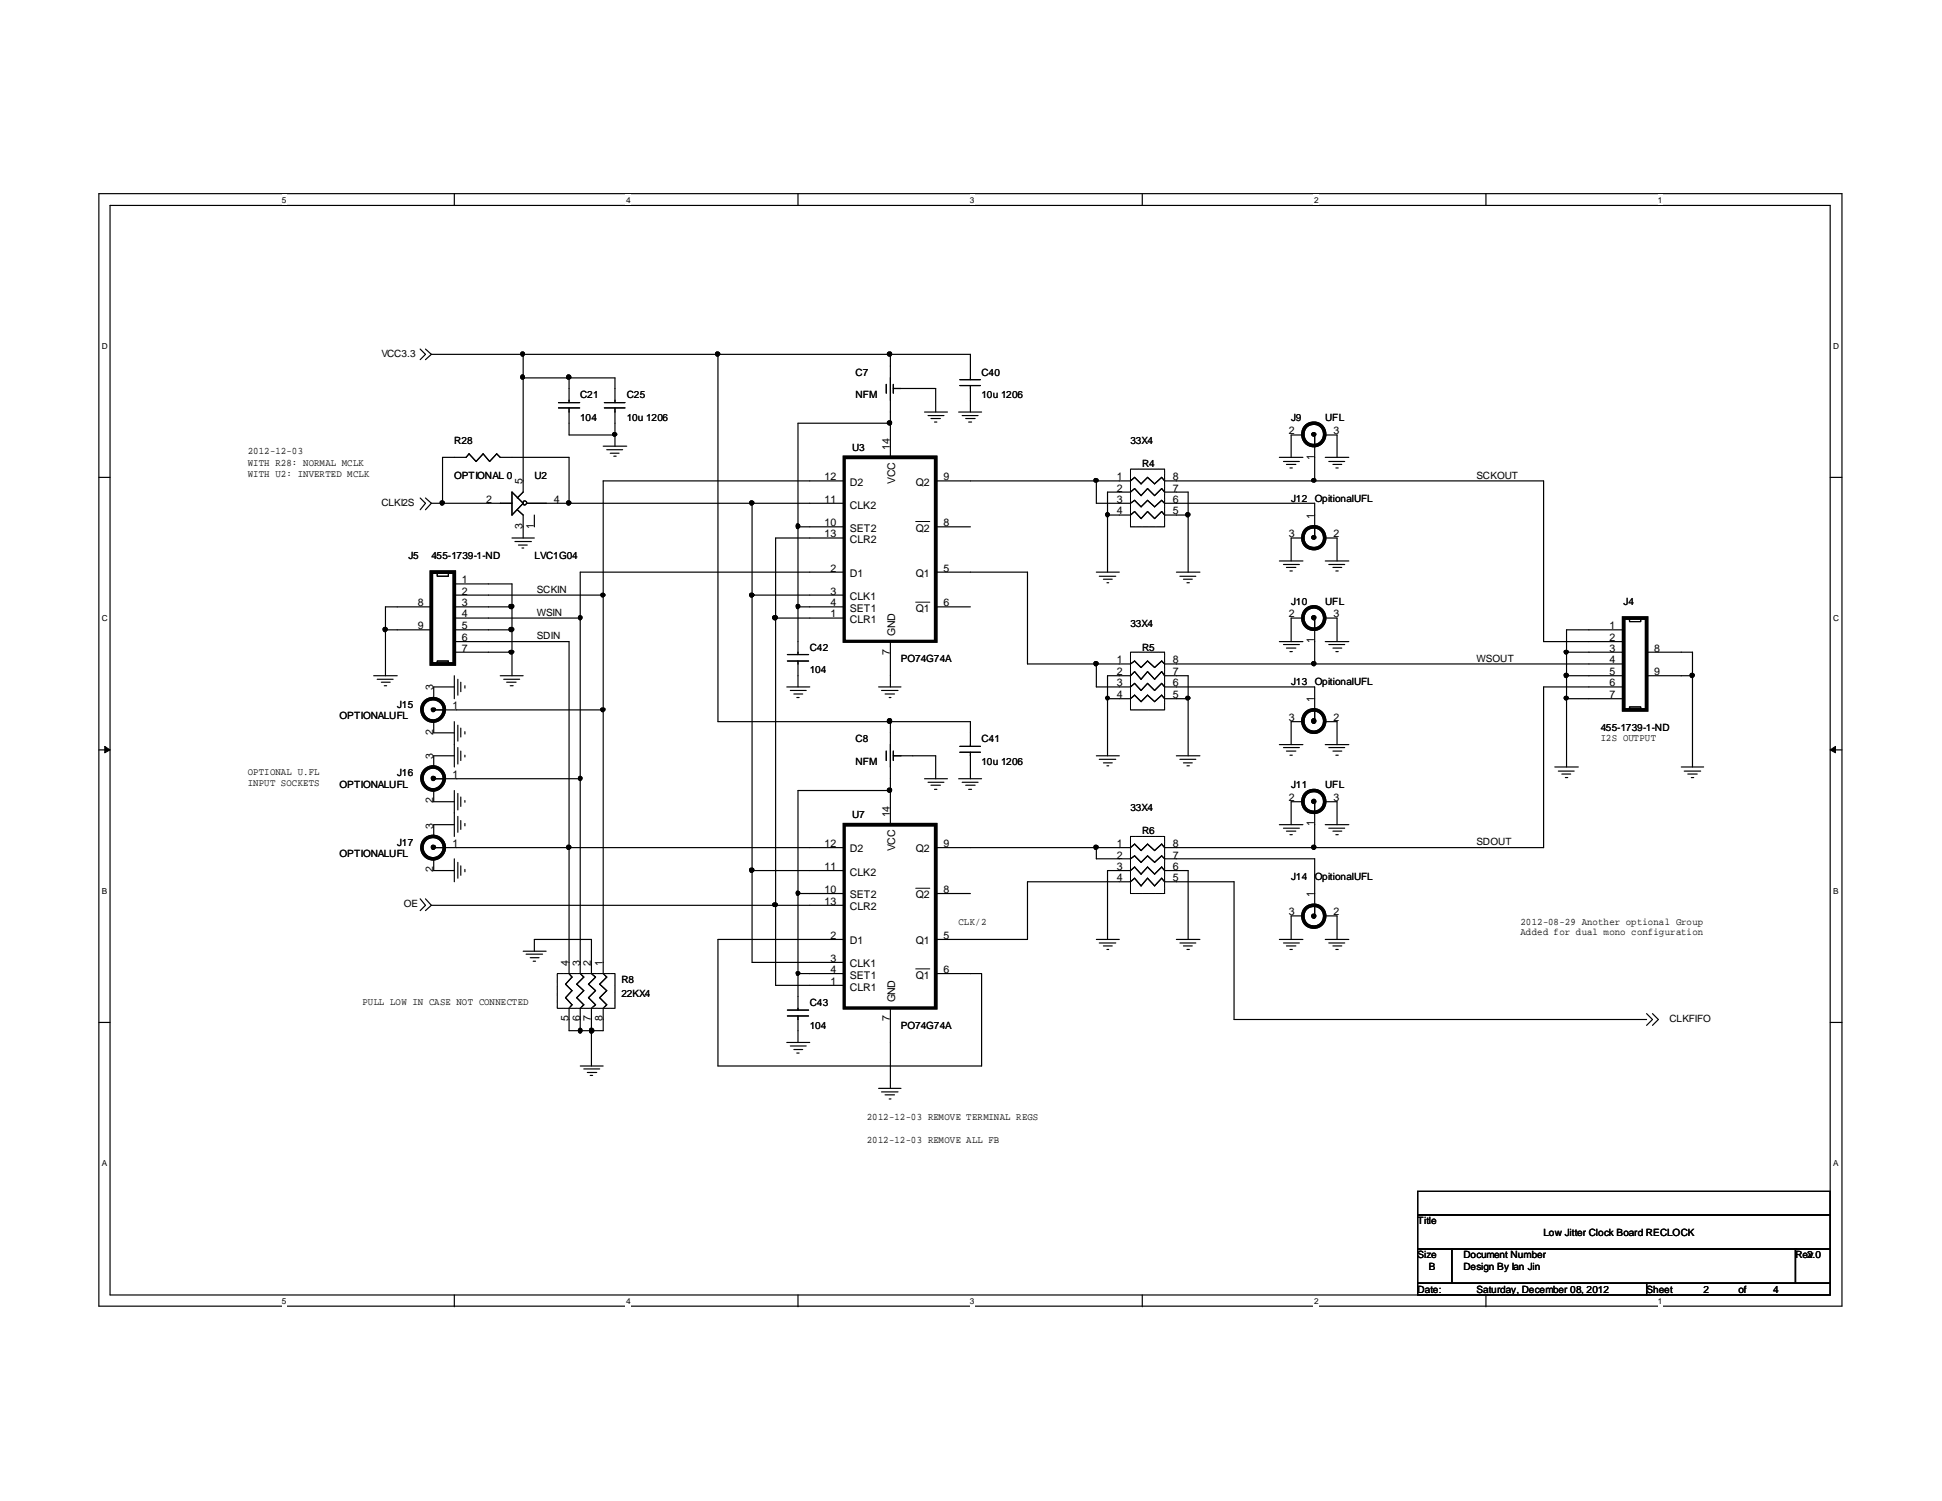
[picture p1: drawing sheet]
<svg xmlns="http://www.w3.org/2000/svg" width="279mm" height="216mm" viewBox="0 0 279 216" stroke-linecap="round" stroke-linejoin="round" font-family="sans-serif">
<path d="M14.2 27.9h250.8v160h-250.8zM15.8 29.5h247.5v156.8h-247.5z" fill="none" stroke="#000" stroke-width=".17"/>
<g fill="#fff">
<path d="M40.6 28h.6v1.5h-.6z"/>
<path d="M40.6 186.4h.6v1.5h-.6z"/>
</g>
<path d="M65.4 27.9v1.6M65.4 186.3v1.7" fill="none" stroke="#000" stroke-width=".17"/>
<g fill="#fff">
<path d="M90 28h.8v1.5h-.8z"/>
<path d="M90 186.4h.8v1.5h-.8z"/>
</g>
<path d="M114.8 27.9v1.6M114.8 186.3v1.7" fill="none" stroke="#000" stroke-width=".17"/>
<g fill="#fff">
<path d="M139.5 28h.7v1.5h-.7z"/>
<path d="M139.5 186.4h.7v1.5h-.7z"/>
</g>
<path d="M164.3 27.9v1.6M164.3 186.3v1.7" fill="none" stroke="#000" stroke-width=".17"/>
<g fill="#fff">
<path d="M189 28h.7v1.5h-.7z"/>
<path d="M189 186.4h.7v1.5h-.7z"/>
</g>
<path d="M213.8 27.9v1.6M213.8 186.3v1.7" fill="none" stroke="#000" stroke-width=".17"/>
<g fill="#fff">
<path d="M238.5 28h.7v1.5h-.7z"/>
<path d="M238.5 186.4h.7v1.5h-.7z"/>
<path d="M14.6 49h1v1.5h-1z"/>
<path d="M263.7 49h1v1.5h-1z"/>
<path d="M14.6 88.1h1v1.5h-1z"/>
<path d="M263.7 88.1h1v1.5h-1z"/>
</g>
<path d="M14.2 68.7h1.6M263.3 68.7h1.7" fill="none" stroke="#000" stroke-width=".17"/>
<g fill="#fff">
<path d="M14.6 127.3h.9v1.5h-.9z"/>
<path d="M263.7 127.3h.9v1.5h-.9z"/>
</g>
<path d="M14.2 107.9h1.6M263.3 107.9h1.7" fill="none" stroke="#000" stroke-width=".17"/>
<path d="M15.1 107.4l.7 .5-.7 .4zM263.3 107.9l.8-.5v.9z" fill="#000"/>
<path d="M15.1 107.4l.7 .5-.7 .4zM263.3 107.9l.8-.5v.9z" fill="none" stroke="#000" stroke-width=".14"/>
<g fill="#fff">
<path d="M14.6 166.5h.8v1.5h-.8z"/>
<path d="M263.7 166.5h.8v1.5h-.8z"/>
</g>
<g fill="none" stroke="#000" stroke-width=".17">
<path d="M60.5 50.2l.7 .8-.7 .7M61.2 50.2l.9 .8M62.1 51h77.5v3.6M62.1 51l-.9 .7M75.3 51v19.8l-.9 .8M75.3 54.4h13.2v3.5M80.3 58.7h3.1M80.3 57.9h3.1M81.9 54.4v3.5M81.9 58.7v3.9h6.6M87 58.7h2.9M87 57.9h2.9"/>
<path d="M88.5 58.7v5.5M103.3 51v52.8h36.3v3.6M127.5 55.3v1.3M128.1 51v14.8M128.5 55.9h6.1v3.4M128.5 55.3v1.3M133 59.3h3.3M133.5 59.8h2.3M137.9 59.3h3.3M138.1 55.5h3M138.1 54.6h3M138.4 59.8h2.3"/>
<path d="M139.6 55.5v3.8M60.5 71.6l.7 .8-.7 .9M61.2 71.6l.9 .8M62.1 72.4h11.6M62.1 72.4l-.9 .9M63.7 72.4v-6.6h3.4l.4-.5 1 1.1 1-1.1 .9 1.1 1.1-1.1 .5 .5h9.9v6.6M73.7 70.8l1.6 1.6-1.6 1.7zM73.7 77.4h3.2M74.1 77.9h2.4M74.4 73.3l.9 .8v3.3M74.6 78.4h1.3M75.1 78.8h.3"/>
<path d="M75.3 72.1a.29 .29 0 0 1 .5 .2l-.2 .3h-.2l-.1-.3zM75.9 72.4h45.5M76.9 74.1v1.7M86.8 64.2h3.4M87.3 64.7h2.3M87.8 65.2h1.3M88.3 65.6h.3M108.2 72.4v66h13.2M114.6 75.4l.4 .1a.36 .36 0 0 1-.3 .5 .48 .48 0 0 1-.1-.6zM114.8 75.8h6.6M121.4 69.2h-34.6v70.8l.5 .5-1 1.1 1 .9-1 1 1 1-.5 .5v3.3h-4.9v-3.3l.4-.5-.9-1 .9-1-.9-.9 .9-1.1-.4-.5v-47.7h-16.5M121.4 77.4h-9.8v64.3h9.8"/>
<path d="M128.1 60.9h-13.3v33.2M133.9 60.2h1.4M134.5 60.7h.3M134.6 69.2h28l.6-.5 1 .9 .9-.9 1 .9 1-.9 .5 .5h54.5v23.1h11.5M134.6 75.8h5M138.9 60.2h1.4M139.4 60.7h.4M157.7 69.2v3.2h4.9l.6-.4 1 .9 .9-.9 1 .9 1-.9 .5 .4h21.5v5M159.3 74.1h3.3l.6-.5 1 1 .9-1 1 1 1-1 .5 .5h3.3M184.1 65.8h3.4M184.7 66.4h2.2M185.1 66.8h1.3"/>
<path d="M185.6 67.3h.3M187.5 62.6h-1.7v3.2M187.5 77.4h-1.7v3.3M189.1 62.6v6.6M190.7 62.6h1.7v3.2M190.7 77.4h1.7v3.3M190.7 65.8h3.4M191.2 66.4h2.3M191.8 66.8h1.2M192.2 67.3h.3M53.8 97.2h3.3M54.3 97.7h2.3"/>
<path d="M54.9 98.1h1.2M55.3 98.6h.3M55.5 90.6h6.6M62.1 87.3h-6.6v9.9M62.9 82.3v.6h1.6v-.6M62.9 95.5v-.4h1.6v.4M65.4 88.9h18.1M65.4 85.6h21.4M65.4 84h8.3v13.2M65.4 87.3h8.3M65.4 90.6h8.3M65.4 93.8h8.3"/>
<path d="M65.4 98.8h-3v1.7M65.4 97.2v3.3M65.9 97.7v2.3M66.3 98.1v1.4M66.9 98.6v.4M72 97.2h3.3M72.5 97.7h2.3M72.9 98.1h1.4M73.3 93.6a.48 .48 0 0 1 .6 .1 .35 .35 0 0 1-.2 .3 .35 .35 0 0 1-.4-.1zM73.4 98.6h.4M108.2 85.6h13.2M111.6 88.9h9.8"/>
<path d="M113.2 98.8h3.3M113.3 95.1h3M113.3 94.1h3M113.7 99.3h2.3M114.2 99.8h1.3M114.6 87h.4a.35 .35 0 0 1-.3 .5l-.1-.3zM114.8 87.3h6.6M114.8 95.1v3.7M121.4 82.3h-37.9v57.7l.5 .5-1 1.1 1 .9-1 1 1 1-.5 .5v3.3M126.4 98.8h3.2M126.8 99.3h2.4M127.3 99.8h1.4"/>
<path d="M128.1 92.3v6.5M134.6 87.3h5M134.6 82.3h13.2v13.2h14.8l.6-.4 1 .9 .9-.9 1 .9 1-.9 .5 .4h66M157.7 95.5v3.3h4.9l.6-.5 1 1 .9-1 1 1 1-1 .5 .5h21.5v5M157.7 82.3h3.3M158.2 82.9h2.3M158.7 83.3h1.3M159.3 83.8h.2M159.3 82.3v-11.5h3.3l.6-.5 1 1 .9-1 1 1 1-1 .5 .5h3.3v11.5M169.2 82.3h3.4M169.8 82.9h2.2M170.3 83.3h1.2"/>
<path d="M170.8 83.8h.3M184.1 92.3h3.4M184.1 80.7h3.4M184.7 81.2h2.2M184.7 92.7h2.2M185.1 81.6h1.3M185.1 93.2h1.3M185.6 82.1h.3M185.6 93.7h.3M187.5 88.9h-1.7v3.4M189.1 88.9v6.6M190.7 88.9h1.7v3.4"/>
<path d="M190.7 92.3h3.4M190.7 80.7h3.4M191.2 81.2h2.3M191.2 92.7h2.3M191.8 81.6h1.2M191.8 93.2h1.2M192.2 82.1h.3M192.2 93.7h.3M225.1 93.6h.2l.3 .1a.33 .33 0 0 1-.4 .3l-.2-.3zM225.4 97.2h8.2M225.4 93.8h8.2M233.6 90.6h-8.2v19.7"/>
<path d="M233.6 98.8h-11.5v23.1h-54.5l-.5-.5-1 .9-1-.9-.9 .9-1-.9-.6 .5h-28M234.4 88.9v.5h1.7v-.5M236.9 97.2h6.6M236.9 93.8h6.6v16.5M62.1 101.9a.39 .39 0 0 1 .6 .1 .33 .33 0 0 1-.5 .3l-.1-.3zM62.4 103.8v1.6h3M62.4 113.7v1.6h3M62.4 102.1h24.4M62.4 112h21.1M65.4 108.7h-3v1.6M65.4 118.6h-3v1.7M65.4 103.8v6.5"/>
<path d="M65.4 113.7v6.6M65.9 104.3v2.3M65.9 107.5v2.4M65.9 114.1v2.4M65.9 117.4v2.3M66.3 104.7v1.3M66.3 108v1.4M66.3 114.6v1.4M66.3 118v1.3M66.9 105.2v.4M66.9 108.6v.3M66.9 115.1v.3"/>
<path d="M66.9 118.4v.4M86.5 101.9a.39 .39 0 0 1 .5 .1 .33 .33 0 0 1-.4 .3l-.2-.3zM114.6 100.3h.4M127.5 108v1.4M127.9 100.3h.3M128.1 103.8v14.8M128.1 113.7h-13.3v31.6M128.5 108.7h6.1v3.3M128.5 108v1.4M133 112h3.3M133.5 112.5h2.3M133.9 112.9h1.4"/>
<path d="M134.5 113.5h.3M137.9 112h3.3M138.1 108.2h3M138.1 107.4h3M138.4 112.5h2.3M138.9 112.9h1.4M139.4 113.5h.4M139.6 108.2v3.8M157.7 108.7h3.3M158.2 109.2h2.3M158.7 109.7h1.3M159.1 100.3l.2-.1 .3 .2-.3 .3-.1-.1z"/>
<path d="M159.3 110.2h.2M159.3 108.7v-11.5h3.3l.6-.6 1 1.1 .9-1.1 1 1.1 1-1.1 .5 .6h3.3v11.5M159.3 100.5h3.3l.6-.5 1 .9 .9-.9 1 .9 1-.9 .5 .5h3.3M169.2 108.7h3.4M169.8 109.2h2.2M170.3 109.7h1.2M170.8 110.2h.3M184.1 118.6h3.4M184.1 107.1h3.4M184.7 107.5h2.2M184.7 119.1h2.2M185.1 108h1.3"/>
<path d="M185.1 119.5h1.3M185.6 108.6h.3M187.5 103.8h-1.7v3.3M187.5 115.3h-1.7v3.3M189.1 115.3v6.6M190.7 103.8h1.7v3.3M190.7 115.3h1.7v3.3M190.7 118.6h3.4M190.7 107.1h3.4M191.2 107.5h2.3M191.2 119.1h2.3M191.8 108h1.2"/>
<path d="M191.8 119.5h1.2M192.2 108.6h.3M223.7 110.3h3.4M224.2 110.9h2.3M224.7 111.3h1.3M225.2 111.8h.4M225.4 100.5h8.2M234.4 102.1v-.4h1.7v.4M241.9 110.3h3.2M242.3 110.9h2.4M242.8 111.3h1.4M243.3 111.8h.4"/>
<path d="M60.5 129.3l.7 .9-.7 .8M61.2 129.3l.9 .9M62.1 130.2h59.3M62.1 130.2l-.9 .8M62.4 123.5v1.7h3M62.4 121.9h59M65.4 123.5v3.3M65.9 124v2.3M66.3 124.5v1.4M66.9 125.1v.3M75.3 136.8h3.3M75.7 137.2h2.4"/>
<path d="M76.3 137.8h1.3M76.7 138.3h.3M76.9 136.8v-1.7h8.2v4.9l.6 .5-1 1.1 1 .9-1 1 1 1-.6 .5v8.3M108.2 125.2h13.2M114.6 139.8h.4a.32 .32 0 0 1-.3 .5l-.1-.1zM114.6 128.2a.29 .29 0 0 1 .5 .2l-.1 .2-.3 .2-.1-.4zM114.8 128.5h6.6M121.4 135.1h-18.1v18.2h37.9v-13.3h-6.6M134.6 135.1h13.2v-8.3h14.8l.6-.5 1 1.1 .9-1.1 1 1.1 1-1.1 .5 .5h9.9v19.8h59.4M134.6 128.5h5M157.7 121.9v1.6h4.9l.6-.4 1 .9 .9-.9 1 .9 1-.9 .5 .4h21.5v8.2M157.7 135.1h3.3"/>
<path d="M158.2 135.6h2.3M158.7 136.1h1.3M159.3 136.6h.2M159.3 135.1v-9.9h3.3l.6-.5 1 1 .9-1 1 1 1-1 .5 .5h3.3v9.9M169.2 135.1h3.4M169.8 135.6h2.2M170.3 136.1h1.2M170.8 136.6h.3M184.1 135.1h3.4M184.7 135.6h2.2M185.1 136.1h1.3M185.6 136.6h.3"/>
<path d="M185.6 120.1h.3M187.5 131.7h-1.7v3.4M190.7 131.7h1.7v3.4M190.7 135.1h3.4M191.2 135.6h2.3M191.8 136.1h1.2M192.2 136.6h.3M192.2 120.1h.3M14.2 147.1h1.6M83.3 147.9h.3a.37 .37 0 0 1-.1 .7 .37 .37 0 0 1-.2-.7zM83.5 153.3h3.3M84 153.8h2.3"/>
<path d="M84.5 154.3h1.4M84.9 147.9a.35 .35 0 0 1 .5 .4 .31 .31 0 0 1-.2 .3 .31 .31 0 0 1-.4-.2zM84.9 154.7h.4M113.2 149.9h3.3M113.3 146.1h3M113.3 145.3h3M113.7 150.5h2.3M114.2 151h1.3M114.6 151.5h.4M114.8 140h6.6M114.8 146.1v3.8M126.4 156.5h3.2"/>
<path d="M126.8 157.1h2.4M127.3 157.5h1.4M127.9 158.1h.3M128.1 145v11.5M236.9 145.8l.8 .8-.8 .9M237.7 145.8l.9 .8-.9 .9M263.3 147.1h1.7M204 171.4h59.3v3.4h-59.3zM204 174.8h59.3v4.9h-59.3zM204 179.7h4.9v4.9h-4.9zM208.9 179.7h49.4v4.9h-49.4zM258.3 179.7h5v4.9h-5z"/>
<path d="M204 184.6h32.9v1.7h-32.9zM236.9 184.6h26.4v1.7h-26.4z"/>
<circle cx="75.2" cy="54.2" r=".29"/>
<circle cx="75.2" cy="50.9" r=".28"/>
<circle cx="81.8" cy="54.2" r=".31"/>
<circle cx="103.2" cy="50.9" r=".31"/>
<circle cx="128" cy="50.9" r=".3"/>
<circle cx="63.6" cy="72.3" r=".31"/>
<circle cx="81.8" cy="72.3" r=".31"/>
<circle cx="88.4" cy="62.5" r=".28"/>
<circle cx="108.2" cy="72.3" r=".31"/>
<circle cx="128" cy="60.8" r=".3"/>
<circle cx="157.7" cy="69.1" r=".29"/>
<circle cx="159.3" cy="74" r=".28"/>
<circle cx="170.9" cy="74" r=".31"/>
<circle cx="189" cy="69.1" r=".29"/>
<circle cx="189" cy="77.3" r=".29"/>
<circle cx="189" cy="62.5" r=".29"/>
<circle cx="55.4" cy="90.5" r=".31"/>
<circle cx="73.6" cy="87.2" r=".34"/>
<circle cx="73.6" cy="90.5" r=".33"/>
<circle cx="83.5" cy="88.8" r=".28"/>
<circle cx="86.8" cy="85.6" r=".28"/>
<circle cx="108.2" cy="85.6" r=".28"/>
<circle cx="111.5" cy="88.8" r=".33"/>
<circle cx="157.7" cy="95.5" r=".31"/>
<circle cx="189" cy="95.5" r=".3"/>
<circle cx="189" cy="88.8" r=".3"/>
<circle cx="225.3" cy="97.1" r=".31"/>
<circle cx="243.4" cy="97.1" r=".31"/>
<circle cx="62.3" cy="112" r=".31"/>
<circle cx="83.5" cy="112" r=".28"/>
<circle cx="127.9" cy="103.7" r=".32"/>
<circle cx="128" cy="113.7" r=".3"/>
<circle cx="170.9" cy="100.4" r=".28"/>
<circle cx="189" cy="103.7" r=".32"/>
<circle cx="189" cy="115.3" r=".3"/>
<circle cx="225.4" cy="100.4" r=".28"/>
<circle cx="62.3" cy="121.9" r=".31"/>
<circle cx="81.8" cy="121.9" r=".31"/>
<circle cx="108.1" cy="125.2" r=".31"/>
<circle cx="111.5" cy="130.1" r=".32"/>
<circle cx="157.7" cy="121.9" r=".31"/>
<circle cx="189" cy="131.8" r=".3"/>
<circle cx="189" cy="121.9" r=".3"/>
</g>
<g fill="#000">
<path d="M114.6 75.4l.4 .1a.36 .36 0 0 1-.3 .5 .48 .48 0 0 1-.1-.6z" fill-rule="evenodd"/>
<path d="M114.6 75.4l.4 .1a.36 .36 0 0 1-.3 .5 .48 .48 0 0 1-.1-.6z" fill-rule="evenodd"/>
<path d="M73.3 93.6a.48 .48 0 0 1 .6 .1 .35 .35 0 0 1-.2 .3 .35 .35 0 0 1-.4-.1z" fill-rule="evenodd"/>
<path d="M73.3 93.6a.48 .48 0 0 1 .6 .1 .35 .35 0 0 1-.2 .3 .35 .35 0 0 1-.4-.1z" fill-rule="evenodd"/>
<path d="M114.6 87h.4a.35 .35 0 0 1-.3 .5l-.1-.3z" fill-rule="evenodd"/>
<path d="M114.6 87h.4a.35 .35 0 0 1-.3 .5l-.1-.3z" fill-rule="evenodd"/>
<path d="M225.1 93.6h.2l.3 .1a.33 .33 0 0 1-.4 .3l-.2-.3z" fill-rule="evenodd"/>
<path d="M225.1 93.6h.2l.3 .1a.33 .33 0 0 1-.4 .3l-.2-.3z" fill-rule="evenodd"/>
<path d="M62.1 101.9a.39 .39 0 0 1 .6 .1 .33 .33 0 0 1-.5 .3l-.1-.3z" fill-rule="evenodd"/>
<path d="M62.1 101.9a.39 .39 0 0 1 .6 .1 .33 .33 0 0 1-.5 .3l-.1-.3z" fill-rule="evenodd"/>
<path d="M86.5 101.9a.39 .39 0 0 1 .5 .1 .33 .33 0 0 1-.4 .3l-.2-.3z" fill-rule="evenodd"/>
<path d="M86.5 101.9a.39 .39 0 0 1 .5 .1 .33 .33 0 0 1-.4 .3l-.2-.3z" fill-rule="evenodd"/>
<path d="M159.1 100.3l.2-.1 .3 .2-.3 .3-.1-.1z" fill-rule="evenodd"/>
<path d="M159.1 100.3l.2-.1 .3 .2-.3 .3-.1-.1z" fill-rule="evenodd"/>
<path d="M114.6 139.8h.4a.32 .32 0 0 1-.3 .5l-.1-.1z" fill-rule="evenodd"/>
<path d="M114.6 128.2a.29 .29 0 0 1 .5 .2l-.1 .2-.3 .2-.1-.4z" fill-rule="evenodd"/>
<path d="M114.6 139.8h.4a.32 .32 0 0 1-.3 .5l-.1-.1z" fill-rule="evenodd"/>
<path d="M114.6 128.2a.29 .29 0 0 1 .5 .2l-.1 .2-.3 .2-.1-.4z" fill-rule="evenodd"/>
<path d="M83.3 147.9h.3a.37 .37 0 0 1-.1 .7 .37 .37 0 0 1-.2-.7z" fill-rule="evenodd"/>
<path d="M83.3 147.9h.3a.37 .37 0 0 1-.1 .7 .37 .37 0 0 1-.2-.7z" fill-rule="evenodd"/>
<path d="M84.9 147.9a.35 .35 0 0 1 .5 .4 .31 .31 0 0 1-.2 .3 .31 .31 0 0 1-.4-.2z" fill-rule="evenodd"/>
<path d="M84.9 147.9a.35 .35 0 0 1 .5 .4 .31 .31 0 0 1-.2 .3 .31 .31 0 0 1-.4-.2z" fill-rule="evenodd"/>
<circle cx="75.2" cy="54.2" r=".29"/>
<circle cx="75.2" cy="50.9" r=".28"/>
<circle cx="81.8" cy="54.2" r=".31"/>
<circle cx="103.2" cy="50.9" r=".31"/>
<circle cx="128" cy="50.9" r=".3"/>
<circle cx="63.6" cy="72.3" r=".31"/>
<circle cx="81.8" cy="72.3" r=".31"/>
<circle cx="88.4" cy="62.5" r=".28"/>
<circle cx="108.2" cy="72.3" r=".31"/>
<circle cx="128" cy="60.8" r=".3"/>
<circle cx="157.7" cy="69.1" r=".29"/>
<circle cx="159.3" cy="74" r=".28"/>
<circle cx="170.9" cy="74" r=".31"/>
<circle cx="189" cy="69.1" r=".29"/>
<circle cx="189" cy="77.3" r=".29"/>
<circle cx="189" cy="62.5" r=".29"/>
<circle cx="55.4" cy="90.5" r=".31"/>
<circle cx="73.6" cy="87.2" r=".34"/>
<circle cx="73.6" cy="90.5" r=".33"/>
<circle cx="83.5" cy="88.8" r=".28"/>
<circle cx="86.8" cy="85.6" r=".28"/>
<circle cx="108.2" cy="85.6" r=".28"/>
<circle cx="111.5" cy="88.8" r=".33"/>
<circle cx="157.7" cy="95.5" r=".31"/>
<circle cx="189" cy="95.5" r=".3"/>
<circle cx="189" cy="88.8" r=".3"/>
<circle cx="225.3" cy="97.1" r=".31"/>
<circle cx="243.4" cy="97.1" r=".31"/>
<circle cx="62.3" cy="112" r=".31"/>
<circle cx="83.5" cy="112" r=".28"/>
<circle cx="127.9" cy="103.7" r=".32"/>
<circle cx="128" cy="113.7" r=".3"/>
<circle cx="170.9" cy="100.4" r=".28"/>
<circle cx="189" cy="103.7" r=".32"/>
<circle cx="189" cy="115.3" r=".3"/>
<circle cx="225.4" cy="100.4" r=".28"/>
<circle cx="62.3" cy="121.9" r=".31"/>
<circle cx="81.8" cy="121.9" r=".31"/>
<circle cx="108.1" cy="125.2" r=".31"/>
<circle cx="111.5" cy="130.1" r=".32"/>
<circle cx="157.7" cy="121.9" r=".31"/>
<circle cx="189" cy="131.8" r=".3"/>
<circle cx="189" cy="121.9" r=".3"/>
</g>
<path d="M61.8 82h3.8v13.8h-3.8v-.3h.3v-.3h3v-12.7h-2.8v13h-.2v-.3v.3h-.3zM121.2 65.5h13.7v27h-13.7v-.2h.2v-.3h13v-26h-12.7v26.3h-.3v-.3v.3h-.2zM233.3 88.6h3.9v13.8h-3.9v-.3h.3v-.2h3v-12.7h-2.8v12.9h-.2v-.2v.2h-.3zM121.2 118.4h13.7v26.8h-13.7v-.2h.2v-.2h13v-25.9h-12.7v26.1h-.3v-.2v.2h-.2z" fill="#000"/>
<path d="M162.6 67.5h5v8.3h-5zM162.6 93.8h5v8.3h-5zM162.6 120.3h5v8.2h-5zM80.2 140h8.3v5h-8.3z" fill="none" stroke="#fff" stroke-width=".14" stroke-dasharray=".1 .1 .1 .1 .1 .1 .1 .1"/>
<path d="M162.6 67.5h5v8.3h-5zM162.6 93.8h5v8.3h-5zM162.6 120.3h5v8.2h-5zM80.2 140h8.3v5h-8.3z" fill="none" stroke="#000" stroke-width=".14" stroke-dasharray=".1 .1 .1 .1 .1 .1 .1 .1"/>
<g fill="none" stroke="#000" stroke-width=".51">
<circle cx="189" cy="62.5" r="1.59"/>
<circle cx="189" cy="77.3" r="1.58"/>
<circle cx="189" cy="88.9" r="1.59"/>
<circle cx="62.3" cy="112" r="1.63"/>
<circle cx="62.3" cy="102.1" r="1.62"/>
<circle cx="189" cy="103.7" r="1.59"/>
<circle cx="189" cy="115.3" r="1.58"/>
<circle cx="62.3" cy="121.9" r="1.61"/>
<circle cx="189" cy="131.8" r="1.58"/>
</g>
<path d="M131.7 75h2.1M131.7 86.6h2.1M131.7 139.4h2.1M131.7 127.8h2.1" fill="none" stroke="#000" stroke-width=".14"/>
<g font-size="1.5">
<text x="128" y="64.7" transform="rotate(-90 128 64.7)">14</text>
<text x="185.4" y="62.5">2</text>
<text x="191.9" y="62.5">3</text>
<text x="75.2" y="69.7" transform="rotate(-90 75.2 69.7)">5</text>
<text x="118.6" y="69.1">12</text>
<text x="122.3" y="69.8">D2</text>
<text x="128.8" y="69.6" transform="rotate(-90 128.8 69.6)">VCC</text>
<text x="131.7" y="69.8">Q2</text>
<text x="135.7" y="69.1">9</text>
<text x="160.7" y="69.1">1</text>
<text x="160.7" y="70.7">2</text>
<text x="168.7" y="70.7">7</text>
<text x="168.7" y="69.1">8</text>
<text x="189.1" y="66.1" transform="rotate(-90 189.1 66.1)">1</text>
<text x="69.9" y="72.3">2</text>
<text x="75.2" y="76" transform="rotate(-90 75.2 76)">3</text>
<text x="76.8" y="76" transform="rotate(-90 76.8 76)">1</text>
<text x="79.7" y="72.3">4</text>
<text x="118.6" y="75.7">10</text>
<text x="118.6" y="72.3">11</text>
<text x="118.6" y="77.3">13</text>
<text x="122.3" y="76.5">SET2</text>
<text x="122.3" y="73.2">CLK2</text>
<text x="131.7" y="76.5">Q2</text>
<text x="135.7" y="75.7">8</text>
<text x="160.7" y="72.3">3</text>
<text x="160.7" y="74">4</text>
<text x="168.7" y="74">5</text>
<text x="168.7" y="72.3">6</text>
<text x="185.4" y="77.3">3</text>
<text x="189.1" y="74.7" transform="rotate(-90 189.1 74.7)">1</text>
<text x="191.9" y="77.3">2</text>
<text x="66.5" y="83.9">1</text>
<text x="119.5" y="82.2">2</text>
<text x="122.3" y="83">D1</text>
<text x="122.3" y="78.1">CLR2</text>
<text x="131.7" y="83">Q1</text>
<text x="135.7" y="82.2">5</text>
<text x="60.1" y="87.2">8</text>
<text x="66.5" y="85.6">2</text>
<text x="66.5" y="87.2">3</text>
<text x="66.5" y="88.8">4</text>
<text x="119.5" y="88.8">1</text>
<text x="119.5" y="85.6">3</text>
<text x="119.5" y="87.2">4</text>
<text x="122.3" y="89.7">CLR1</text>
<text x="122.3" y="86.4">CLK1</text>
<text x="122.3" y="88.1">SET1</text>
<text x="131.7" y="88.1">Q1</text>
<text x="135.7" y="87.2">6</text>
<text x="185.4" y="88.8">2</text>
<text x="191.9" y="88.8">3</text>
<text x="60.1" y="90.5">9</text>
<text x="66.5" y="90.5">5</text>
<text x="66.5" y="92.2">6</text>
<text x="66.5" y="93.7">7</text>
<text x="128" y="94.1" transform="rotate(-90 128 94.1)">7</text>
<text x="128.8" y="91.4" transform="rotate(-90 128.8 91.4)">GND</text>
<text x="160.7" y="95.4">1</text>
<text x="168.7" y="95.4">8</text>
<text x="189.1" y="92.5" transform="rotate(-90 189.1 92.5)">1</text>
<text x="231.6" y="90.5">1</text>
<text x="231.6" y="92.2">2</text>
<text x="231.6" y="93.7">3</text>
<text x="231.6" y="95.4">4</text>
<text x="238" y="93.7">8</text>
<text x="62.3" y="99.3" transform="rotate(-90 62.3 99.3)">3</text>
<text x="160.7" y="97.1">2</text>
<text x="160.7" y="98.7">3</text>
<text x="160.7" y="100.4">4</text>
<text x="168.7" y="100.4">5</text>
<text x="168.7" y="98.7">6</text>
<text x="168.7" y="97.1">7</text>
<text x="189.1" y="101" transform="rotate(-90 189.1 101)">1</text>
<text x="231.6" y="97.1">5</text>
<text x="231.6" y="98.7">6</text>
<text x="231.6" y="100.4">7</text>
<text x="238" y="97.1">9</text>
<text x="62.3" y="105.7" transform="rotate(-90 62.3 105.7)">2</text>
<text x="65.1" y="102">1</text>
<text x="185.4" y="103.7">3</text>
<text x="191.9" y="103.7">2</text>
<text x="62.3" y="109.2" transform="rotate(-90 62.3 109.2)">3</text>
<text x="65.1" y="111.9">1</text>
<text x="62.3" y="119.2" transform="rotate(-90 62.3 119.2)">3</text>
<text x="62.3" y="115.6" transform="rotate(-90 62.3 115.6)">2</text>
<text x="128" y="117.5" transform="rotate(-90 128 117.5)">14</text>
<text x="185.4" y="115.2">2</text>
<text x="189.1" y="118.9" transform="rotate(-90 189.1 118.9)">1</text>
<text x="191.9" y="115.2">3</text>
<text x="62.3" y="125.5" transform="rotate(-90 62.3 125.5)">2</text>
<text x="65.1" y="121.8">1</text>
<text x="118.6" y="125.1">11</text>
<text x="118.6" y="121.8">12</text>
<text x="122.3" y="126">CLK2</text>
<text x="122.3" y="122.6">D2</text>
<text x="128.8" y="122.4" transform="rotate(-90 128.8 122.4)">VCC</text>
<text x="131.7" y="122.6">Q2</text>
<text x="135.7" y="121.8">9</text>
<text x="160.7" y="121.8">1</text>
<text x="160.7" y="123.5">2</text>
<text x="160.7" y="125.1">3</text>
<text x="168.7" y="125.1">6</text>
<text x="168.7" y="123.5">7</text>
<text x="168.7" y="121.8">8</text>
<text x="118.6" y="128.4">10</text>
<text x="118.6" y="130.1">13</text>
<text x="122.3" y="129.2">SET2</text>
<text x="122.3" y="130.9">CLR2</text>
<text x="131.7" y="129.2">Q2</text>
<text x="135.7" y="128.4">8</text>
<text x="160.7" y="126.7">4</text>
<text x="168.7" y="126.7">5</text>
<text x="185.4" y="131.7">3</text>
<text x="189.1" y="129" transform="rotate(-90 189.1 129)">1</text>
<text x="191.9" y="131.7">2</text>
<text x="119.5" y="135">2</text>
<text x="122.3" y="135.8">D1</text>
<text x="131.7" y="135.8">Q1</text>
<text x="135.7" y="135">5</text>
<text x="81.8" y="138.9" transform="rotate(-90 81.8 138.9)">4</text>
<text x="83.5" y="138.9" transform="rotate(-90 83.5 138.9)">3</text>
<text x="85" y="138.9" transform="rotate(-90 85 138.9)">2</text>
<text x="86.7" y="138.9" transform="rotate(-90 86.7 138.9)">1</text>
<text x="119.5" y="141.6">1</text>
<text x="119.5" y="138.3">3</text>
<text x="119.5" y="140">4</text>
<text x="122.3" y="142.5">CLR1</text>
<text x="122.3" y="139.1">CLK1</text>
<text x="122.3" y="140.8">SET1</text>
<text x="131.7" y="140.8">Q1</text>
<text x="135.7" y="140">6</text>
<text x="81.8" y="146.9" transform="rotate(-90 81.8 146.9)">5</text>
<text x="83.5" y="146.9" transform="rotate(-90 83.5 146.9)">6</text>
<text x="85" y="146.9" transform="rotate(-90 85 146.9)">7</text>
<text x="86.7" y="146.9" transform="rotate(-90 86.7 146.9)">8</text>
<text x="128" y="146.9" transform="rotate(-90 128 146.9)">7</text>
<text x="128.8" y="144.2" transform="rotate(-90 128.8 144.2)">GND</text>
</g>
<g font-size="1.4">
<text x="54.9" y="51.4">VCC3.3</text>
<text x="83.5" y="57.2">C21</text>
<text x="90.2" y="57.2">C25</text>
<text x="123.1" y="54">C7</text>
<text x="123.1" y="57.2">NFM</text>
<text x="141.2" y="54">C40</text>
<text x="141.2" y="57.2">10u 1206</text>
<text x="35.6" y="65.4">2012-12-03</text>
<text x="65.4" y="63.9">R28</text>
<text x="83.5" y="60.6">104</text>
<text x="90.2" y="60.6">10u 1206</text>
<text x="122.6" y="64.9">U3</text>
<text x="162.6" y="63.9">33X4</text>
<text x="185.8" y="60.6">J9</text>
<text x="190.7" y="60.6">UFL</text>
<text x="35.6" y="67">WITH R28: NORMAL MCLK</text>
<text x="35.6" y="68.6">WITH U2: INVERTED MCLK</text>
<text x="65.4" y="68.8">OPTIONAL 0</text>
<text x="76.9" y="68.8">U2</text>
<text x="164.3" y="67.1">R4</text>
<text x="212.4" y="68.8">SCKOUT</text>
<text x="54.9" y="72.8">CLKI2S</text>
<text x="185.8" y="72.1">J12</text>
<text x="189.1" y="72.1">OpitionalUFL</text>
<text x="58.8" y="80.3">J5</text>
<text x="62.1" y="80.3">455-1739-1-ND</text>
<text x="76.9" y="80.3">LVC1G04</text>
<text x="77.2" y="88.6">WSIN</text>
<text x="77.2" y="85.3">SCKIN</text>
<text x="185.8" y="87">J10</text>
<text x="190.7" y="87">UFL</text>
<text x="233.6" y="87">J4</text>
<text x="77.2" y="91.9">SDIN</text>
<text x="116.5" y="93.6">C42</text>
<text x="129.6" y="95.2">PO74G74A</text>
<text x="162.6" y="90.3">33X4</text>
<text x="164.3" y="93.6">R5</text>
<text x="212.4" y="95.2">WSOUT</text>
<text x="57.1" y="101.9">J15</text>
<text x="116.5" y="96.9">104</text>
<text x="185.8" y="98.6">J13</text>
<text x="189.1" y="98.6">OpitionalUFL</text>
<text x="48.9" y="103.5">OPTIONALUFL</text>
<text x="123.1" y="106.8">C8</text>
<text x="141.2" y="106.8">C41</text>
<text x="230.3" y="106.6">I2S OUTPUT</text>
<text x="230.3" y="105.2">455-1739-1-ND</text>
<text x="35.6" y="111.5">OPTIONAL U.FL</text>
<text x="35.6" y="113.1">INPUT SOCKETS</text>
<text x="48.9" y="113.4">OPTIONALUFL</text>
<text x="57.1" y="111.7">J16</text>
<text x="123.1" y="110.1">NFM</text>
<text x="141.2" y="110.1">10u 1206</text>
<text x="185.8" y="113.4">J11</text>
<text x="190.7" y="113.4">UFL</text>
<text x="122.6" y="117.7">U7</text>
<text x="162.6" y="116.7">33X4</text>
<text x="164.3" y="120">R6</text>
<text x="48.9" y="123.3">OPTIONALUFL</text>
<text x="57.1" y="121.7">J17</text>
<text x="212.4" y="121.6">SDOUT</text>
<text x="58.1" y="130.5">OE</text>
<text x="185.8" y="126.6">J14</text>
<text x="189.1" y="126.6">OpitionalUFL</text>
<text x="137.9" y="133">CLK/2</text>
<text x="218.8" y="133">2012-08-29 Another optional Group</text>
<text x="218.8" y="134.5">Added for dual mono configuration</text>
<text x="89.4" y="141.4">R8</text>
<text x="89.4" y="143.4">22KX4</text>
<text x="52.2" y="144.5">PULL LOW IN CASE NOT CONNECTED</text>
<text x="116.5" y="144.7">C43</text>
<text x="116.5" y="148">104</text>
<text x="129.6" y="148">PO74G74A</text>
<text x="240.2" y="147">CLKFIFO</text>
<text x="124.7" y="161">2012-12-03 REMOVE TERMINAL REGS</text>
<text x="124.7" y="164.3">2012-12-03 REMOVE ALL FB</text>
<text x="204" y="176.1">Title</text>
<text x="222.1" y="177.7">Low Jitter Clock Board RECLOCK</text>
<text x="204" y="185.9">Date:</text>
<text x="204" y="181">Size</text>
<text x="205.6" y="182.6">B</text>
<text x="210.6" y="181">Document Number</text>
<text x="210.6" y="182.6">Design By Ian Jin</text>
<text x="212.4" y="185.9">Saturday, December 08, 2012</text>
<text x="236.9" y="185.9">Sheet</text>
<text x="245.1" y="185.9">2</text>
<text x="250.1" y="185.9">of</text>
<text x="255.1" y="185.9">4</text>
<text x="258.3" y="181">Rev</text>
<text x="260" y="181">2.0</text>
</g>
<g font-size="1.2">
<text x="40.6" y="29.2">5</text>
<text x="90.1" y="29.2">4</text>
<text x="139.5" y="29.2">3</text>
<text x="189.1" y="29.2">2</text>
<text x="238.5" y="29.2">1</text>
<text x="14.6" y="50.2">D</text>
<text x="263.7" y="50.2">D</text>
<text x="14.6" y="89.3">C</text>
<text x="263.7" y="89.3">C</text>
<text x="14.6" y="128.5">B</text>
<text x="263.7" y="128.5">B</text>
<text x="14.6" y="167.7">A</text>
<text x="263.7" y="167.7">A</text>
<text x="40.6" y="187.6">5</text>
<text x="90.1" y="187.6">4</text>
<text x="139.5" y="187.6">3</text>
<text x="189.1" y="187.6">2</text>
<text x="238.5" y="187.6">1</text>
</g>
</svg>
